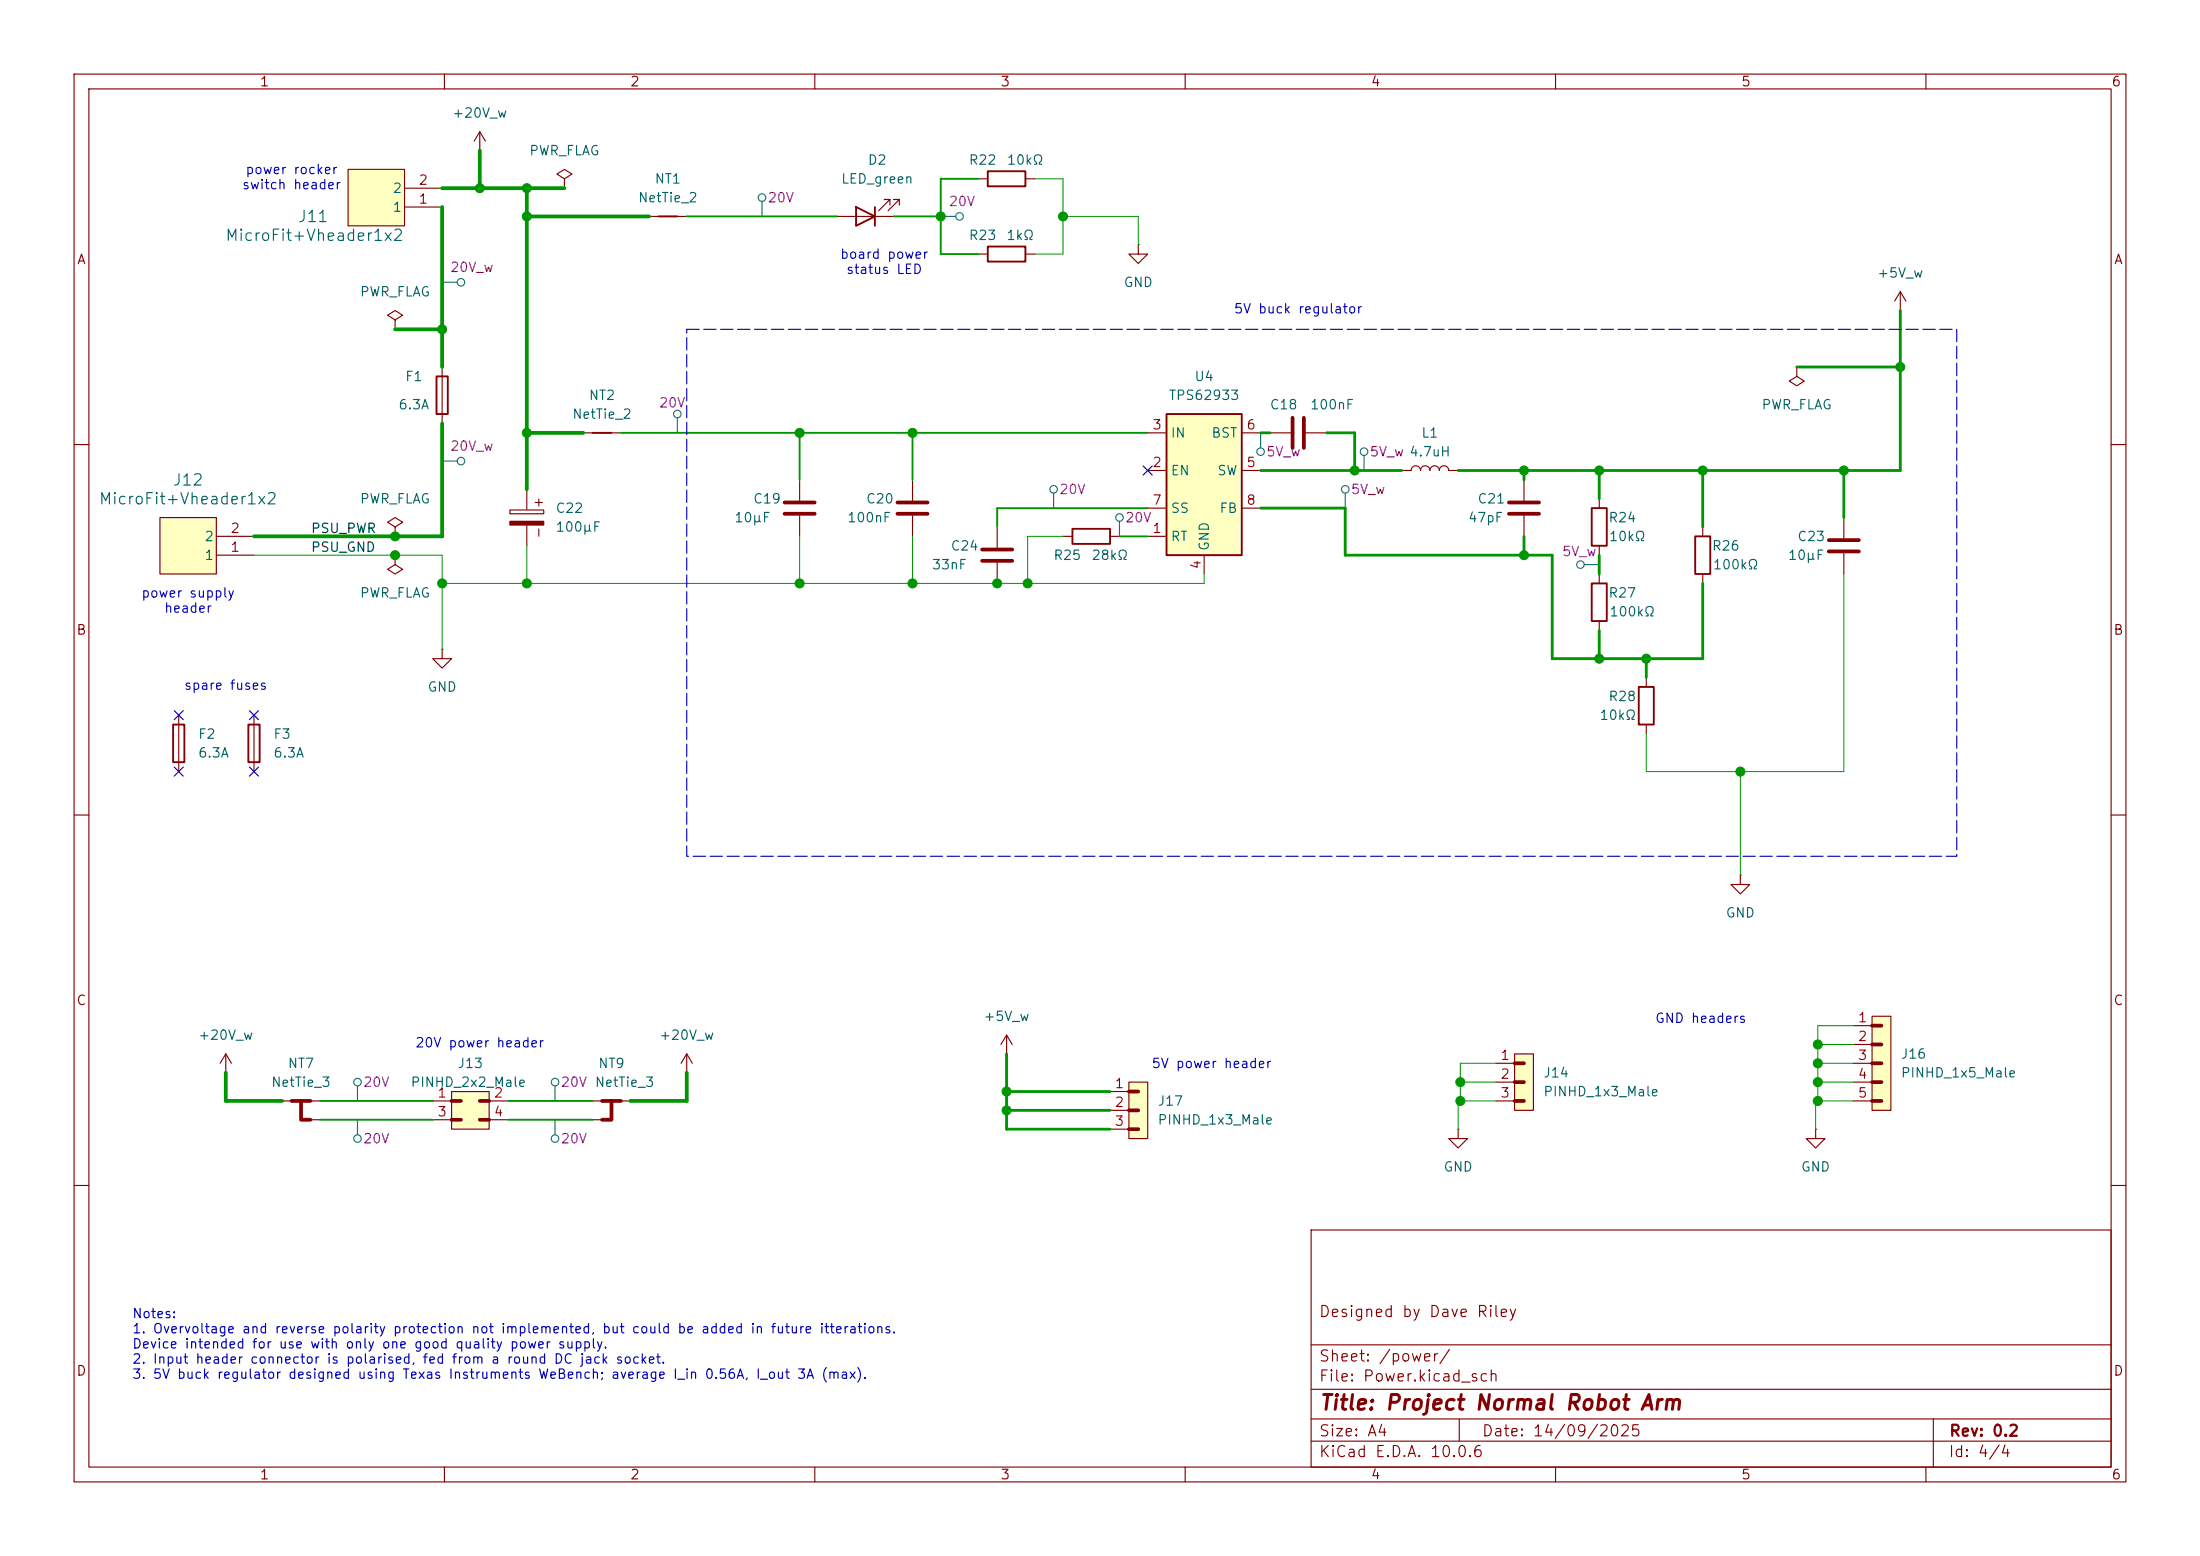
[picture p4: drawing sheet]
<svg xmlns="http://www.w3.org/2000/svg" width="297mm" height="210mm" viewBox="0 0 297 210" stroke-linecap="round" stroke-linejoin="round" font-family="sans-serif">
<g fill="none" stroke="#840000" stroke-width=".15">
<path d="M10 10h277v190h-277zM12 12h273v186h-273zM60 10v2M110 10v2M160 10v2M210 10v2M260 10v2M10 60h2M134.6 71.1v2.8M134.6 75.9v2.8M205.7 64.8v2.8M205.7 69.6v2.8"/>
<path d="M285 60h2M10 110h2M285 110h2M92.7 144.8h.1M92.7 142.2l.8 1.3M92.7 142.2l-.8 1.3M92.7 142.2v2.6M196.8 152.4v1.3h1.3l-1.3 1.2-1.2-1.2h1.2M196.8 152.4h.1M245.1 152.4v1.3h1.3l-1.3 1.2-1.3-1.2h1.3M245.1 152.4h.1M10 160h2"/>
<path d="M177 166h108v32h-108zM285 160h2M60 198v2M110 198v2M160 198v2M177 194.5h108M177 191.5h108M177 187.5h108M177 181.5h108M197 191.5v3M210 198v2M260 198v2"/>
<path d="M261 191.5v6.5"/>
</g>
<path d="M132.6 74.2h4.1M132.6 75.7h4.1M203.7 67.8h4.1M203.7 69.3h4.1" fill="none" stroke="#840000" stroke-width=".51"/>
<path d="M152.4 146.1h2.5v7.6h-2.5z" fill="#ffffc2"/>
<path d="M38.1 148.6h5.1M40.6 151.1h2.6M149.9 147.3h2.5M149.9 149.9h2.5M149.9 152.4h2.5M152.4 146.1h2.5v7.6h-2.5z" fill="none" stroke="#840000" stroke-width=".15"/>
<path d="M152.4 147.3h1.3M152.4 149.9h1.3M152.4 152.4h1.3" fill="none" stroke="#840000" stroke-width=".3"/>
<path d="M152.4 147.3h1.3M152.4 149.9h1.3M152.4 152.4h1.3" fill="none" stroke="#840000" stroke-width=".5"/>
<path d="M39.4 148.6h2.5M40.6 148.6v2.5h1.3" fill="none" stroke="#840000" stroke-width=".51"/>
<path d="M61 147.3h5v5.1h-5z" fill="#ffffc2"/>
<path d="M58.4 148.6h2.6M58.4 151.1h2.6M61 147.3h5v5.1h-5zM66 148.6h2.6M66 151.1h2.6" fill="none" stroke="#840000" stroke-width=".15"/>
<path d="M61 148.6h1.2M61 151.1h1.2M64.8 148.6h1.2M64.8 151.1h1.2" fill="none" stroke="#840000" stroke-width=".5"/>
<path d="M61 151.1h1.2" fill="none" stroke="#840000" stroke-width=".3"/>
<path d="M204.5 142.2h2.5v7.7h-2.5z" fill="#ffffc2"/>
<g fill="none" stroke="#840000" stroke-width=".15">
<path d="M87.6 29.2h5.1M113 29.2h7.6M120.1 27.7v-.8h-.7h.7l-1.5 1.5M121.4 27.7v-.8h-.8h.8l-1.5 1.5M132.1 24.1h1.2M138.4 24.1h1.3M78.7 58.4h5.1M107.9 64.8v2.8M107.9 69.6v2.8M123.2 64.8v2.8M123.2 69.6v2.8M143.5 72.4h1.3"/>
<path d="M149.9 72.4h1.2M215.9 77.5v1.2M215.9 83.8v1.3M222.2 91.4v1.3M222.2 97.8v1.3M80 148.6h5.1M80 151.1h2.5M201.9 143.5h2.6M201.9 146.1h2.6M201.9 148.6h2.6M204.5 142.2h2.5v7.7h-2.5z"/>
</g>
<path d="M204.5 143.5h1.2M204.5 146.1h1.2M204.5 148.6h1.2" fill="none" stroke="#840000" stroke-width=".3"/>
<path d="M204.5 143.5h1.2M204.5 146.1h1.2M204.5 148.6h1.2" fill="none" stroke="#840000" stroke-width=".5"/>
<path d="M88.9 29.2h2.5M115.6 27.9l2.5 1.3-2.5 1.3zM118.1 27.9v2.6M133.3 23.1h5.1v2h-5.1zM80 58.4h2.5M144.8 71.4h5.1v2h-5.1zM214.9 78.7h2v5.1h-2zM221.2 92.7h2.1v5.1h-2.1z" fill="none" stroke="#840000" stroke-width=".25"/>
<path d="M105.9 67.8h4.1M105.9 69.3h4.1M121.2 67.8h4M121.2 69.3h4M81.3 148.6h2.5M82.5 148.6v2.5h-1.2" fill="none" stroke="#840000" stroke-width=".51"/>
<path d="M252.7 137.2h2.6v12.7h-2.6z" fill="#ffffc2"/>
<g fill="none" stroke="#840000" stroke-width=".15">
<path d="M64.8 17.8l-.8 1.3M64.8 17.8l.7 1.3M64.8 17.8v2.5M64.8 20.3h.1M76.2 24.1l1-.6-1-.6-1 .6 1 .6v1.3M76.2 25.4h.1M132.1 34.3h1.2M138.4 34.3h1.3M153.7 33v1.3h1.2l-1.2 1.3-1.3-1.3h1.3M153.7 33h.1M59.7 49.5v7.7M68.8 68.8h4.6v.5h-4.6z"/>
<path d="M71.1 66v2.7M71.1 71v2.7M215.9 67.3v1.3M215.9 73.7v1.2M229.9 71.1v1.3M229.9 77.5v1.2M248.9 69.9v2.7M248.9 74.7v2.8M234.9 118.1v1.3h1.3l-1.3 1.3-1.2-1.3h1.2M234.9 118.1h.1M250.2 138.4h2.5M252.7 137.2h2.6v12.7h-2.6z"/>
<path d="M30.5 144.8h.1M30.5 142.2l-.8 1.3M30.5 142.2l.7 1.3M30.5 142.2v2.6M250.2 141h2.5M250.2 143.5h2.5M250.2 146.1h2.5M250.2 148.6h2.5"/>
</g>
<path d="M252.7 138.4h1.3M252.7 141h1.3M252.7 143.5h1.3M252.7 146.1h1.3M252.7 148.6h1.3" fill="none" stroke="#840000" stroke-width=".3"/>
<path d="M252.7 138.4h1.3M252.7 141h1.3M252.7 143.5h1.3M252.7 146.1h1.3M252.7 148.6h1.3" fill="none" stroke="#840000" stroke-width=".5"/>
<path d="M246.9 72.9h4.1M246.9 74.4h4.1" fill="none" stroke="#840000" stroke-width=".51"/>
<path d="M133.3 33.3h5.1v2h-5.1zM58.9 50.8h1.6v5.1h-1.6zM214.9 68.6h2v5.1h-2zM228.9 72.4h2v5.1h-2z" fill="none" stroke="#840000" stroke-width=".25"/>
<path d="M68.8 70.4h4.6v.5h-4.6z" fill="#840000" stroke="#840000" stroke-width=".15"/>
<path d="M21.6 69.9h7.6v7.6h-7.6z" fill="#ffffc2"/>
<path d="M21.6 69.9h7.6v7.6h-7.6zM29.2 74.9h5.1M29.2 72.4h5.1M53.3 71.1l1.1-.6-1.1-.6-1 .6 1 .6v1.3M53.3 72.4h.1M135.9 139.7l-.8 1.3M135.9 139.7l.8 1.3M135.9 139.7v2.5M135.9 142.2h.1" fill="none" stroke="#840000" stroke-width=".15"/>
<path d="M47 22.9h7.6v7.6h-7.6z" fill="#ffffc2"/>
<path d="M47 22.9h7.6v7.6h-7.6zM54.6 27.9h5.1M54.6 25.4h5.1M171.4 58.4h2.8M176.3 58.4h2.8M53.3 74.9v1.3l1.1 .6-1.1 .7-1-.7 1-.6M53.3 74.9h.1M189.2 63.5h1.3a.64 .64 0 0 1 .6-.6 .64 .64 0 0 1 .7 .6 .64 .64 0 0 1 .6-.6 .64 .64 0 0 1 .6 .6 .64 .64 0 0 1 .7-.6 .64 .64 0 0 1 .6 .6 .64 .64 0 0 1 .6-.6 .64 .64 0 0 1 .7 .6h1.2M24.1 96.5v7.6M34.3 96.5v7.6" fill="none" stroke="#840000" stroke-width=".15"/>
<path d="M23.4 97.8h1.5v5.1h-1.5zM33.5 97.8h1.6v5.1h-1.6z" fill="none" stroke="#840000" stroke-width=".25"/>
<path d="M174.5 56.4v4.1M176 56.4v4.1" fill="none" stroke="#840000" stroke-width=".51"/>
<path d="M157.5 55.9h10.1v19h-10.1z" fill="#ffffc2"/>
<path d="M157.5 55.9h10.1v19h-10.1z" fill="none" stroke="#840000" stroke-width=".25"/>
<g fill="none" stroke="#840000" stroke-width=".15">
<path d="M256.5 39.4l-.7 1.2M256.5 39.4l.8 1.2M256.5 39.4v2.5M53.3 43.2l1.1-.7-1.1-.6-1 .6 1 .7v1.3M53.3 44.5h.1M154.9 58.4h2.6M167.6 58.4h2.6M242.6 49.5v1.3l1 .6-1 .7-1-.7 1-.6M242.6 49.5h.1M256.5 41.9h.1M154.9 72.4h2.6M154.9 63.5h2.6"/>
<path d="M154.9 68.6h2.6M162.6 74.9v2.6M167.6 63.5h2.6M167.6 68.6h2.6M59.7 87.6v1.3h1.3l-1.3 1.3-1.3-1.3h1.3M59.7 87.6h.1"/>
</g>
<g fill="none" stroke="#484848" stroke-width=".15">
<path d="M59.7 38.1h2M102.9 27.2v2M127 29.2h2M91.4 56.4v2M170.2 58.4v2.1M59.7 62.2h2M142.2 66.5v2.1M151.1 70.4v2M181.6 66.5v2.1M184.1 61.5v2M213.9 76.2h2M48.3 146.6v2"/>
<path d="M48.3 151.1v2.1M74.9 146.6v2M74.9 151.1v2.1"/>
<circle cx="62.2" cy="38.1" r=".51"/>
<circle cx="102.9" cy="26.7" r=".51"/>
<circle cx="129.5" cy="29.2" r=".51"/>
<circle cx="91.4" cy="55.9" r=".51"/>
<circle cx="62.2" cy="62.2" r=".51"/>
<circle cx="142.2" cy="66" r=".51"/>
<circle cx="151.1" cy="69.9" r=".51"/>
<circle cx="170.2" cy="61" r=".51"/>
<circle cx="181.6" cy="66" r=".51"/>
<circle cx="184.2" cy="61" r=".51"/>
<circle cx="213.4" cy="76.2" r=".51"/>
<circle cx="48.3" cy="146.1" r=".51"/>
<circle cx="48.3" cy="153.7" r=".51"/>
<circle cx="74.9" cy="153.7" r=".51"/>
<circle cx="74.9" cy="146.1" r=".51"/>
</g>
<g fill="none" stroke="#009600" stroke-width=".38">
<path d="M170.2 58.4h1.2M179.1 58.4h3.8v5.1M242.6 49.5h13.9M256.5 41.9v21.6h-59.7M170.2 63.5h19M170.2 68.6h11.4v6.3h27.9v14h20.4v-10.2M205.7 63.5v1.3M205.7 72.4v2.5M215.9 63.5v3.8M215.9 74.9v2.6M229.9 63.5v7.6M248.9 63.5v6.4"/>
<path d="M215.9 85.1v3.8M222.2 88.9v2.5M135.9 142.2v10.2h14M135.9 147.3h14M135.9 149.9h14"/>
</g>
<path d="M92.7 29.2h20.3M120.6 29.2h6.4M132.1 24.1h-5.1v10.2h5.1M83.8 58.4h71.1M107.9 58.4v6.4M123.2 58.4v6.4M151.1 72.4h3.8M154.9 68.6h-20.3v2.5M43.2 148.6h15.2M43.2 151.1h15.2M68.6 148.6h11.4M68.6 151.1h11.4" fill="none" stroke="#009600" stroke-width=".25"/>
<g fill="none" stroke="#009600" stroke-width=".14">
<path d="M139.7 24.1h3.8v10.2h-3.8M143.5 29.2h10.2v3.8M34.3 74.9h25.4v12.7M71.1 73.7v5M107.9 72.4v6.3M123.2 72.4v6.3M143.5 72.4h-4.8v6.3M162.6 77.5v1.2h-102.9M248.9 77.5v26.6h-26.7v-5M234.9 104.1v14M250.2 138.4h-4.8v10.2M197.1 146.1h4.8"/>
<path d="M201.9 148.6h-5.1v3.8M201.9 143.5h-4.8v5.1M245.4 141h4.8M245.4 143.5h4.8M245.4 146.1h4.8M250.2 148.6h-5.1v3.8"/>
</g>
<path d="M59.7 25.4h16.5M59.7 27.9v21.6M64.8 20.3v5.1M71.1 25.4v40.6M71.1 29.2h16.5M53.3 44.5h6.4M59.7 57.2v15.2h-25.4M71.1 58.4h7.6M30.5 144.8v3.8h7.6M92.7 144.8v3.8h-7.6" fill="none" stroke="#009600" stroke-width=".51"/>
<path d="M154.3 62.9l1.2 1.2M155.5 62.9l-1.2 1.2M23.5 95.9l1.2 1.2M24.7 95.9l-1.2 1.2M33.7 95.9l1.2 1.2M34.9 95.9l-1.2 1.2M23.5 103.5l1.2 1.2M24.7 103.5l-1.2 1.2M33.7 103.5l1.2 1.2M34.9 103.5l-1.2 1.2" fill="none" stroke="#000084" stroke-width=".15"/>
<path d="M92.7 44.5h171.5v71.1h-171.5z" fill="none" stroke="#0000c2" stroke-width=".15" stroke-dasharray="1.7 .6"/>
<g fill="#009600" stroke="#009600" stroke-width=".14">
<circle cx="59.7" cy="78.7" r=".61"/>
<circle cx="53.3" cy="74.9" r=".61"/>
<circle cx="53.3" cy="72.4" r=".61"/>
<circle cx="107.9" cy="58.4" r=".61"/>
<circle cx="107.9" cy="78.7" r=".61"/>
<circle cx="123.2" cy="78.7" r=".61"/>
<circle cx="138.7" cy="78.7" r=".61"/>
<circle cx="134.6" cy="78.7" r=".61"/>
<circle cx="143.5" cy="29.2" r=".61"/>
<circle cx="215.9" cy="63.5" r=".61"/>
<circle cx="245.4" cy="141" r=".61"/>
<circle cx="245.4" cy="143.5" r=".61"/>
<circle cx="215.9" cy="88.9" r=".61"/>
<circle cx="222.2" cy="88.9" r=".61"/>
<circle cx="127" cy="29.2" r=".61"/>
<circle cx="123.2" cy="58.4" r=".61"/>
<circle cx="71.1" cy="29.2" r=".61"/>
<circle cx="197.1" cy="146" r=".61"/>
<circle cx="205.7" cy="63.5" r=".61"/>
<circle cx="205.7" cy="74.9" r=".61"/>
<circle cx="245.4" cy="148.6" r=".61"/>
<circle cx="245.4" cy="146" r=".61"/>
<circle cx="197.1" cy="148.6" r=".61"/>
<circle cx="135.9" cy="147.3" r=".61"/>
<circle cx="135.9" cy="149.9" r=".61"/>
<circle cx="182.9" cy="63.5" r=".61"/>
<circle cx="248.9" cy="63.5" r=".61"/>
<circle cx="229.9" cy="63.5" r=".61"/>
<circle cx="234.9" cy="104.1" r=".61"/>
<circle cx="256.5" cy="49.5" r=".61"/>
<circle cx="59.7" cy="44.4" r=".61"/>
<circle cx="71.1" cy="58.4" r=".61"/>
<circle cx="71.1" cy="78.7" r=".61"/>
<circle cx="71.1" cy="25.4" r=".61"/>
<circle cx="64.8" cy="25.4" r=".61"/>
</g>
<text font-size="2" fill="#840000" x="178" y="190.8">Title: Project Normal Robot Arm</text>
<g font-size="1.5" fill="#006464">
<text x="30.3" y="32.9">MicroFit+Vheader1x2</text>
<text x="40.1" y="30.4">J11</text>
<text x="23.2" y="65.9">J12</text>
<text x="13.2" y="68.5">MicroFit+Vheader1x2</text>
</g>
<g font-size="1.5" fill="#840000">
<text x="178" y="178.1">Designed by Dave Riley</text>
<text x="178" y="184.1">Sheet: /power/</text>
<text x="178" y="186.8">File: Power.kicad_sch</text>
<text x="178" y="197">KiCad E.D.A. 10.0.6</text>
<text x="178" y="194.2">Size: A4</text>
<text x="200" y="194.2">Date: 14/09/2025</text>
<text x="263" y="197">Id: 4/4</text>
<text x="263" y="194.2">Rev: 0.2</text>
</g>
<g font-size="1.3" fill="#840000">
<text x="35" y="12">1</text>
<text x="85" y="12">2</text>
<text x="135" y="12">3</text>
<text x="185" y="12">4</text>
<text x="235" y="12">5</text>
<text x="285" y="12">6</text>
<text x="10.3" y="36">A</text>
<text x="285.3" y="36">A</text>
<text x="73.6" y="68.7" transform="rotate(-90 73.6 68.7)">+</text>
<text x="73.6" y="72.8" transform="rotate(-90 73.6 72.8)">-</text>
<text x="10.2" y="86">B</text>
<text x="285.2" y="86">B</text>
<text x="10.2" y="136">C</text>
<text x="285.2" y="136">C</text>
<text x="10.2" y="186">D</text>
<text x="285.2" y="186">D</text>
<text x="35" y="200">1</text>
<text x="85" y="200">2</text>
<text x="135" y="200">3</text>
<text x="185" y="200">4</text>
<text x="235" y="200">5</text>
<text x="285" y="200">6</text>
</g>
<g font-size="1.3" fill="#006464">
<text x="61" y="16.2">+20V_w</text>
<text x="71.4" y="21.3">PWR_FLAG</text>
<text x="117.1" y="22.6">D2</text>
<text x="130.7" y="22.6">R22</text>
<text x="135.8" y="22.6">10kΩ</text>
<text x="52.9" y="28.9">1</text>
<text x="52.9" y="26.4">2</text>
<text x="86.1" y="27.6">NetTie_2</text>
<text x="88.3" y="25.1">NT1</text>
<text x="113.5" y="25.1">LED_green</text>
<text x="130.7" y="32.7">R23</text>
<text x="135.8" y="32.7">1kΩ</text>
<text x="48.5" y="40.3">PWR_FLAG</text>
<text x="151.6" y="39.1">GND</text>
<text x="253.3" y="37.8">+5V_w</text>
<text x="54.6" y="51.8">F1</text>
<text x="161.2" y="51.8">U4</text>
<text x="53.7" y="55.6">6.3A</text>
<text x="77.2" y="56.8">NetTie_2</text>
<text x="79.4" y="54.3">NT2</text>
<text x="157.7" y="54.3">TPS62933</text>
<text x="158" y="59.4">IN</text>
<text x="163.5" y="59.4">BST</text>
<text x="171.3" y="55.6">C18</text>
<text x="176.8" y="55.6">100nF</text>
<text x="191.8" y="59.4">L1</text>
<text x="237.7" y="55.6">PWR_FLAG</text>
<text x="158" y="64.5">EN</text>
<text x="164.2" y="64.5">SW</text>
<text x="48.5" y="68.3">PWR_FLAG</text>
<text x="74.9" y="69.5">C22</text>
<text x="99" y="70.8">10µF</text>
<text x="101.6" y="68.3">C19</text>
<text x="114.3" y="70.8">100nF</text>
<text x="116.8" y="68.3">C20</text>
<text x="158" y="69.5">SS</text>
<text x="164.5" y="69.5">FB</text>
<text x="198.1" y="70.8">47pF</text>
<text x="199.4" y="68.3">C21</text>
<text x="217.1" y="70.8">R24</text>
<text x="27.5" y="75.9">1</text>
<text x="27.5" y="73.4">2</text>
<text x="74.9" y="72.1">100µF</text>
<text x="125.7" y="77.2">33nF</text>
<text x="128.3" y="74.6">C24</text>
<text x="142.1" y="75.9">R25</text>
<text x="147.3" y="75.9">28kΩ</text>
<text x="158" y="73.4">RT</text>
<text x="163.5" y="74.4" transform="rotate(-90 163.5 74.4)">GND</text>
<text x="217.1" y="73.4">10kΩ</text>
<text x="231" y="74.6">R26</text>
<text x="231.1" y="77.2">100kΩ</text>
<text x="241.3" y="75.9">10µF</text>
<text x="242.6" y="73.4">C23</text>
<text x="48.5" y="81">PWR_FLAG</text>
<text x="217.1" y="81">R27</text>
<text x="217.2" y="83.5">100kΩ</text>
<text x="57.6" y="93.7">GND</text>
<text x="217.1" y="94.9">R28</text>
<text x="26.7" y="100">F2</text>
<text x="36.8" y="100">F3</text>
<text x="215.8" y="97.5">10kΩ</text>
<text x="26.7" y="102.6">6.3A</text>
<text x="36.8" y="102.6">6.3A</text>
<text x="232.9" y="124.2">GND</text>
<text x="26.7" y="140.7">+20V_w</text>
<text x="88.9" y="140.7">+20V_w</text>
<text x="132.7" y="138.1">+5V_w</text>
<text x="256.5" y="143.2">J16</text>
<text x="36.5" y="147">NetTie_3</text>
<text x="38.8" y="144.5">NT7</text>
<text x="55.3" y="147">PINHD_2x2_Male</text>
<text x="61.7" y="144.5">J13</text>
<text x="80.2" y="147">NetTie_3</text>
<text x="80.7" y="144.5">NT9</text>
<text x="156.2" y="149.6">J17</text>
<text x="208.3" y="145.7">J14</text>
<text x="208.3" y="148.3">PINHD_1x3_Male</text>
<text x="256.5" y="145.7">PINHD_1x5_Male</text>
<text x="156.2" y="152.1">PINHD_1x3_Male</text>
<text x="194.8" y="158.4">GND</text>
<text x="243" y="158.4">GND</text>
</g>
<g font-size="1.3" fill="#0000c2">
<text x="33" y="23.8">power rocker</text>
<text x="32.6" y="25.9">switch header</text>
<text x="113.3" y="35.3">board power</text>
<text x="114.1" y="37.3">status LED</text>
<text x="166.5" y="42.6">5V buck regulator</text>
<text x="19" y="81">power supply</text>
<text x="22.1" y="83">header</text>
<text x="24.8" y="93.4">spare fuses</text>
<text x="56" y="141.7">20V power header</text>
<text x="223.4" y="138.4">GND headers</text>
<text x="155.4" y="144.5">5V power header</text>
<text x="17.8" y="178.2">Notes:</text>
<text x="17.8" y="180.3">1. Overvoltage and reverse polarity protection not implemented, but could be added in future itterations.</text>
<text x="17.8" y="182.3">Device intended for use with only one good quality power supply.</text>
<text x="17.8" y="184.4">2. Input header connector is polarised, fed from a round DC jack socket.</text>
<text x="17.8" y="186.4">3. 5V buck regulator designed using Texas Instruments WeBench; average I_in 0.56A, I_out 3A (max).</text>
</g>
<g font-size="1.3" fill="#a90000">
<text x="56.4" y="27.8">1</text>
<text x="56.4" y="25.3">2</text>
<text x="155.5" y="58.3">3</text>
<text x="168.2" y="58.3">6</text>
<text x="155.5" y="63.4">2</text>
<text x="168.2" y="63.4">5</text>
<text x="155.5" y="68.4">7</text>
<text x="168.2" y="68.4">8</text>
<text x="31" y="74.8">1</text>
<text x="31" y="72.3">2</text>
<text x="155.5" y="72.3">1</text>
<text x="162.4" y="76.9" transform="rotate(-90 162.4 76.9)">4</text>
<text x="202.5" y="143.4">1</text>
<text x="250.7" y="138.3">1</text>
<text x="250.7" y="140.8">2</text>
<text x="250.7" y="143.4">3</text>
<text x="59" y="148.5">1</text>
<text x="66.6" y="148.5">2</text>
<text x="150.4" y="147.2">1</text>
<text x="150.4" y="149.7">2</text>
<text x="202.5" y="145.9">2</text>
<text x="202.5" y="148.5">3</text>
<text x="250.7" y="145.9">4</text>
<text x="250.7" y="148.5">5</text>
<text x="59" y="151">3</text>
<text x="66.6" y="151">4</text>
<text x="150.4" y="152.3">3</text>
</g>
<g font-size="1.3" fill="#840084">
<text x="103.5" y="27.6">20V</text>
<text x="128" y="28.1">20V</text>
<text x="60.7" y="37">20V_w</text>
<text x="88.9" y="55.3">20V</text>
<text x="60.7" y="61.2">20V_w</text>
<text x="170.9" y="61.9">5V_w</text>
<text x="184.8" y="61.9">5V_w 4.7uH</text>
<text x="142.9" y="67">20V</text>
<text x="151.8" y="70.8">20V</text>
<text x="182.3" y="67">5V_w</text>
<text x="210.8" y="75.4">5V_w</text>
<text x="48.9" y="147">20V</text>
<text x="75.6" y="147">20V</text>
<text x="48.9" y="154.6">20V</text>
<text x="75.6" y="154.6">20V</text>
</g>
<g font-size="1.3" fill="#0f0f0f">
<text x="41.9" y="74.8">PSU_GND</text>
<text x="41.9" y="72.3">PSU_PWR</text>
</g>
</svg>
